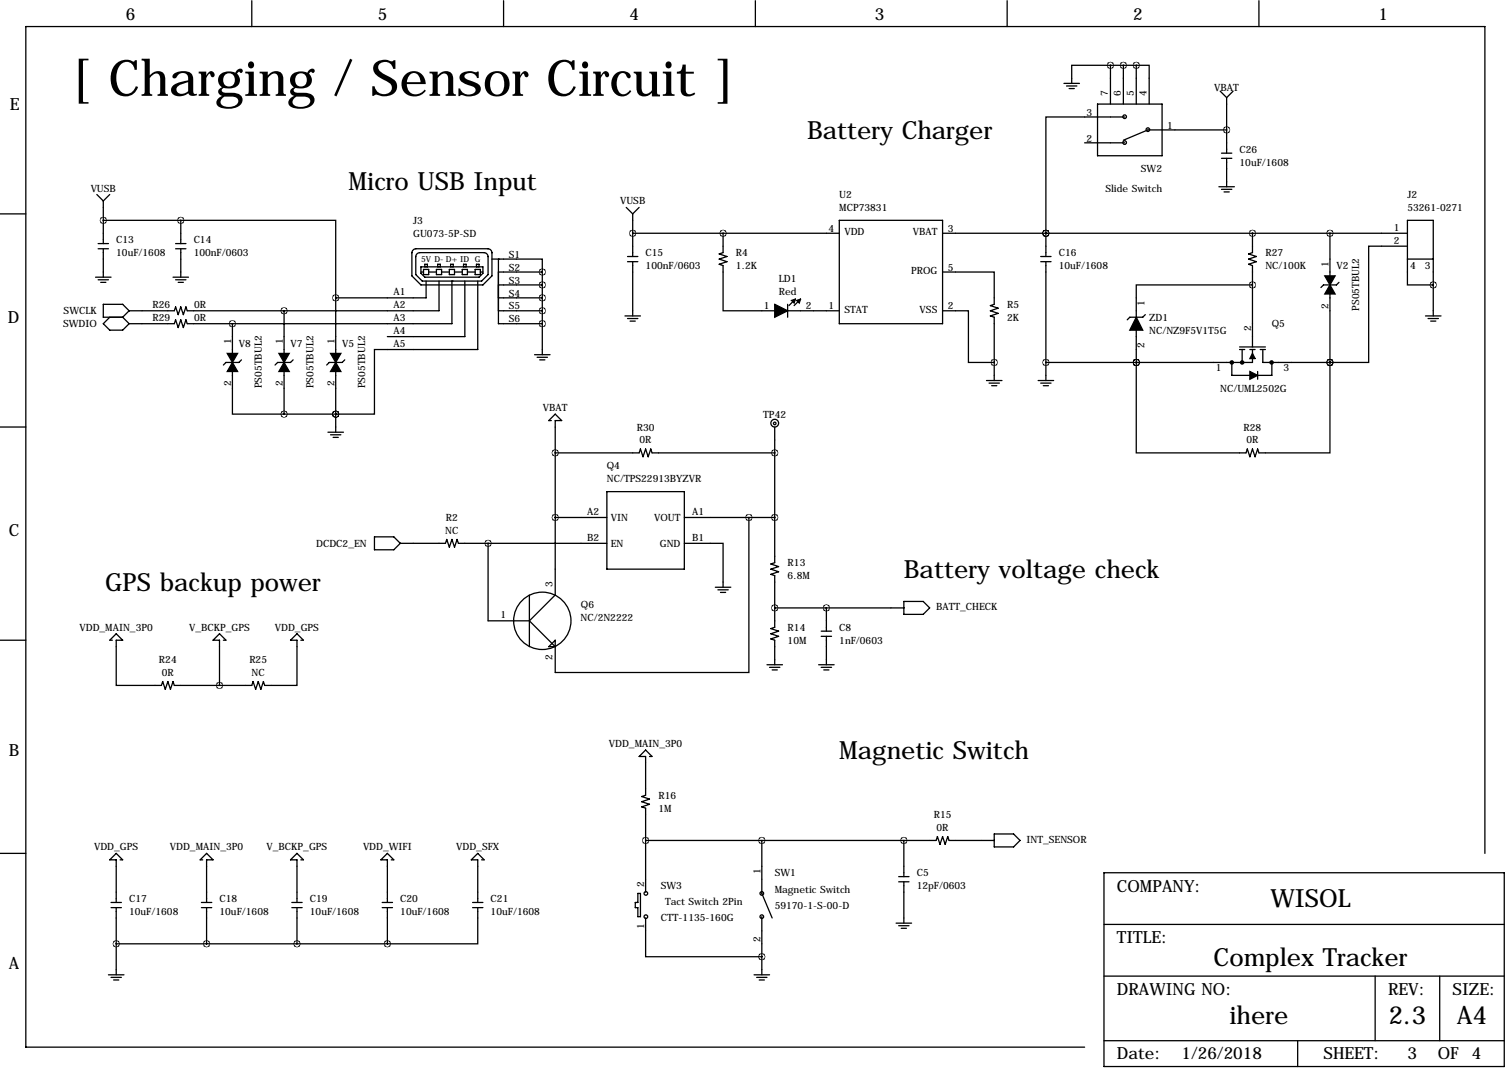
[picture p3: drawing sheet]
<svg xmlns="http://www.w3.org/2000/svg" width="297mm" height="211mm" viewBox="0 0 297 211" stroke-linecap="round" stroke-linejoin="round" font-family="sans-serif">
<g fill="none" stroke="#000" stroke-width=".25">
<path d="M49.5 .1v5.1M99.1 .1v5.1M148.6 .1v5.1M198.1 .1v5.1M209.3 16.4h3M209.8 16.9h2M210.3 17.4h1M218.4 12.8h-7.6v3.6M218.4 12.8v7.7M218.4 12.8h5.1M221 12.8v7.7M223.5 12.8h2.6v7.7"/>
<path d="M223.5 12.8v7.7M240 17.9l1.3 1.3M241.3 19.2v10.9M242.6 17.9l-1.3 1.3M247.6 .1v5.1M19 38.2l1.3 1.3M20.3 39.5v8.4M21.6 38.2l-1.3 1.3M213.4 28.1h7.8M215.9 20.5h12.7v10.1h-12.7zM221.2 23h-15.5v22.9M239.8 36.7h3"/>
<path d="M240.3 30.1h2M240.3 31.1h2M240.3 37.2h2M240.8 37.7h1M241.3 25.5h-15.5l-4.8 2.1M241.3 31.1v5.6M0 42.1h5.1M18.8 54.5h3M19.3 47.9h2M19.3 48.9h2M19.3 55h2M19.8 55.5h1"/>
<path d="M20.3 48.9v5.6M20.3 43.3h15.3M34 54.5h3.1M34.5 47.9h2.1M34.5 48.9h2.1M34.5 55h2.1M35.1 55.5h1M35.6 43.3h30.4v15.3M35.6 43.3v4.6M35.6 48.9v5.6M66 58.6v10.9M81.8 48.9h14.2a.81 .81 0 0 1 .8 .8"/>
<path d="M81.8 48.9a.81 .81 0 0 0-.8 .8v4.5l1.8 1.8h12.2l1.8-1.8v-4.5M82.8 53.5h.5M82.8 52.5h12.2v1.2l-.8 .8h-10.6l-.8-.8zM83.3 53h1v1h-1zM83.6 52.5v-.5h.5v.5M83.8 55.3v3.3h-17.8M84.3 53.5h1.6M85.9 53h1v1h-1zM86.1 52.5v-.5h.5v.5M86.4 55.3v5.8h-49.6l-.2-.8-.5 1.6-.5-1.6-.5 1.6-.6-1.6-.2 .8h-8.9M86.9 53.5h1.5M88.4 53h1v1h-1z"/>
<path d="M88.6 52.5v-.5h.6v.5M88.9 55.3v8.3h-52.1l-.2-.7-.5 1.5-.5-1.5-.5 1.5-.6-1.5-.2 .7h-8.9M89.4 53.5h1.5M90.9 53h1v1h-1zM91.2 52.5v-.5h.5v.5M91.4 55.3v10.9h-15.2M91.9 53.5h1.6M93.5 53h1v1h-1zM93.7 52.5v-.5h.5v.5M94 55.3v13.4h-20.3v12.7h-7.7M94.5 53.5h.5M95.2 49.7h-12.6a.81 .81 0 0 0-.8 .8v3.5l1.3 1.3h11.6l1.3-1.3v-3.6a.82 .82 0 0 0-.8-.7"/>
<path d="M96.8 50.9h9.9v2.6M98 50.9v12.7h8.7M98 53.5h8.7M98 56h8.7M98 58.6h8.7M106.7 53.5v16.2M123.2 40.8l1.3 1.3M123.4 50.4h2.1M123.4 51.4h2.1M124.5 42.1v8.3M124.5 51.4v10.7M124.5 45.9h40.6"/>
<path d="M125.7 40.8l-1.2 1.3M142.2 45.9v3.8l-.7 .2 1.5 .5-1.5 .5 1.5 .5-1.5 .6 .7 .2v8.9h10.2M154.9 59.8v2.6M156.5 58.8l-1.3 1.3M157.5 58.8l-1.3 1.3M165.1 43.3h20.3v20.3h-20.3zM185.4 53.5h10.2v6.3l-.8 .3 1.5 .5-1.5 .5 1.5 .5-1.5 .5 .8 .3v12.4M185.4 45.9h91.5M204.7 50.4h2.1M204.7 51.4h2.1M205.7 45.9h.1M205.7 45.9v4.5"/>
<path d="M205.7 51.4v23.4M246.4 56h-22.9v6.4M246.4 45.9v3.8l-.8 .2 1.5 .5-1.5 .5 1.5 .5-1.5 .6 .8 .2v16M261.6 45.9v8.3M261.6 57.8v13.5M263.4 55.5l-.5 .5h-2.6l-.5 .5M276.9 48.4h-7.7v22.9h-7.6M276.9 50.9h5M281.9 56h-5v-12.7h5v18.8M21.6 62.4l-1.3 1.2 1.3 1.3h2.5l1.3-1.3M24.1 62.4l1.3 1.2M25.4 61.1l-1.3-1.3h-3.8v2.6h3.8"/>
<path d="M25.4 61.1l-1.3 1.3M45.7 73v8.4h10.2M45.7 63.6v5.9M47.5 70.8l-.5 .5h-2.6l-.5 .5M55.9 61.1v8.4M55.9 73v8.4M57.7 70.8l-.6 .5h-2.5l-.5 .5M66 73v12M67.8 70.8l-.5 .5h-2.5l-.5 .5M98 61.1h8.7M105.2 69.7h3M105.7 70.2h2"/>
<path d="M106.2 70.8h1M122.9 62.1h3.1M123.4 62.6h2.1M124 63.1h1M154.9 61.1h10.2M185.4 61.1h5.1v10.2h5.1M194.1 74.8h3M194.6 75.3h2M195.1 75.8h1M204.2 74.8h3.1M204.7 75.3h2.1M205.2 75.8h1"/>
<path d="M223.5 71.3v17.7h21.6l.3-.7 .5 1.5 .5-1.5 .5 1.5 .5-1.5 .2 .7h14v-17.7M223.5 71.3h.1M223.5 64.9v6.4M225.3 61.9l-.5 .5h-2.6l-.5 .5M242.3 71.3v2.5h7.9v-2.5M243.8 68.7h1.1M243.8 68.2h5.1M244.3 68.7v2.6M245.9 68.7h1M246.4 68.7v2.6h-40.7M247.4 73v1.6M247.9 68.7h1"/>
<path d="M248.4 68.7v2.6h13.2M261.6 71.3h.1M280.4 62.1h3.1M280.9 62.6h2.1M281.4 63.1h1M0 84h5.1M55.9 81.4h10.1M64.5 85h3.1M65 85.5h2.1M65.5 86h1M66 81.4h.1M108.5 82.7h-.6l1.3-1.3 1.3 1.3h-1.3v34.3l-5.1 5.1"/>
<path d="M109.2 89h16.5l.3-.7 .5 1.5 .5-1.5 .5 1.5 .5-1.5 .3 .7h24.1M119.4 96.7h15.2v15.2h-15.2zM152.4 84v26.6l-.8 .3 1.6 .5-1.6 .5 1.6 .5-1.6 .5 .8 .3v10.1l-.8 .3 1.6 .5-1.6 .5 1.6 .5-1.6 .5 .8 .3v4.8M73.7 105.6h3.8l1.2 1.2-1.2 1.3h-3.8zM78.7 106.8h8.9l.3-.7 .5 1.5 .5-1.5 .5 1.5 .5-1.5 .3 .7h29.2M96 106.8v15.3h8.1M104.1 117v10.1M109.2 101.7h10.2M134.6 106.8h7.6v8.7M134.6 101.7h17.8M140.7 115.5h3.1M141.2 116h2.1"/>
<path d="M141.7 116.5h1M147.3 101.7v30.5h-38.1v-6.3l-1.3 1.2h1.3l-5.1-5M152.4 119.5h25.4M162.6 119.5v4.6M177.8 118.3h3.8l1.3 1.2-1.3 1.3h-3.8zM0 125.9h5.1M22.1 125.9h-.5l1.3-1.3 1.2 1.3h-1.2v8.9h8.8l.3-.8 .5 1.5 .5-1.5 .5 1.5 .5-1.5 .3 .8h15.2l.3-.8 .5 1.5 .5-1.5 .5 1.5 .5-1.5 .3 .8h6.3v-8.9h-1.3l1.3-1.3 1.3 1.3h-.5M43.9 125.9h.5l-1.2-1.3-1.3 1.3h1.3v8.9M150.9 130.7h3M151.4 131.2h2M151.9 131.7h1M161 130.7h3.1"/>
<path d="M161.5 124.1h2.1M161.5 125.1h2.1M161.5 131.2h2.1M162.1 131.7h1M162.6 125.1v5.6M127.8 148.7h.5l-1.3-1.2-1.3 1.2h1.3v7.7l-.8 .2 1.6 .5-1.6 .5 1.6 .5-1.6 .5 .8 .3v16.5M0 167.8h5.1M21.8 177.4h2.1M21.8 178.4h2.1M22.9 178.4v13.3M23.6 169.1h.5l-1.2-1.3-1.3 1.3h1.3v8.3M39.6 177.4h2.1"/>
<path d="M39.6 178.4h2.1M39.9 169.1h-.5l1.2-1.3 1.3 1.3h-1.3v8.3M40.6 178.4v7.2M57.4 177.4h2M57.4 178.4h2M58.4 178.4v7.2M59.2 169.1h.5l-1.3-1.3-1.3 1.3h1.3v8.3M75.2 177.4h2M75.2 178.4h2M76.2 178.4v7.2M77 169.1h.5l-1.3-1.3-1.3 1.3h1.3v8.3M93 177.4h2"/>
<path d="M93 178.4h2M94 178.4v7.2h-17.8M94.7 169.1h.5l-1.2-1.3-1.3 1.3h1.3v8.3M125.5 175.7h.5v4.5h-.5v-1.8h-.5v-1h.5zM127 165.2h57.1l.3-.7 .5 1.5 .5-1.5 .5 1.5 .5-1.5 .3 .7h8.9M149.9 165.2v10.5l2 4.8M176.8 172.4h2M176.8 173.4h2M177.8 165.2v7.2M177.8 173.4v8.1M195.6 164h3.8l1.3 1.2-1.3 1.3h-3.8zM217.2 171.6h78.7v38.1h-78.7z"/>
<path d="M292.1 167.8v-162.6h-287v200.7h208.3M21.3 191.7h3.1M21.8 192.2h2.1M22.4 192.7h1M22.9 185.6h53.3M127 180.5v7.6h22.9M148.3 191.7h3.1M148.8 192.2h2.1M149.4 192.7h1M149.9 180.2v11.5M176.3 181.5h3M176.8 182h2"/>
<path d="M177.3 182.5h1M217.2 191.9h78.7M217.2 181.8h78.7M270.5 191.9v12.7M283.2 191.9v12.7M217.2 204.6h78.7M255.3 204.6v5.1"/>
<circle cx="221.2" cy="23" r=".36"/>
<circle cx="221.2" cy="28" r=".36"/>
<circle cx="225.8" cy="25.5" r=".36"/>
<circle cx="152.4" cy="83.2" r=".76"/>
<circle cx="152.4" cy="83.2" r=".25"/>
<circle cx="106.7" cy="122.1" r="5.6"/>
<circle cx="127.1" cy="175.7" r=".36"/>
<circle cx="149.9" cy="175.7" r=".36"/>
<circle cx="127.1" cy="180.2" r=".36"/>
<circle cx="149.9" cy="180.2" r=".36"/>
</g>
<g fill="#000" stroke="#000" stroke-width=".25">
<path d="M152.4 59.8l2.5 1.3-2.5 1.3zM155.7 59.1l.8-.3-.3 .8zM156.7 59.1l.8-.3-.3 .8zM260.6 54.2h2l-1 1.8zM261.6 56l1 1.8h-2zM44.7 69.5h2l-1 1.8zM45.7 71.3l1 1.7h-2zM54.9 69.5h2l-1 1.8zM55.9 71.3l1 1.7h-2zM65 69.5h2.1l-1.1 1.8zM66 71.3l1.1 1.7h-2.1zM223.5 62.4l1.3 2.5h-2.6z"/>
<path d="M246.4 69.5l.5 1h-1zM245.9 73l1.5 .8-1.5 .8z"/>
</g>
<g fill="none" stroke="#000" stroke-width=".38">
<circle cx="242.3" cy="71.3" r=".25"/>
<circle cx="244.3" cy="71.3" r=".25"/>
<circle cx="250.1" cy="71.3" r=".25"/>
</g>
<path d="M66 58.6a.05 .05 0 0 0 .1 0 .05 .05 0 0 0-.1 0zM106.6 53.5a.05 .05 0 0 0 .1 0 .05 .05 0 0 0-.1 0zM106.6 56a.05 .05 0 0 0 .1 0 .05 .05 0 0 0-.1 0zM106.6 58.6a.05 .05 0 0 0 .1 0 .05 .05 0 0 0-.1 0zM106.6 61.1a.05 .05 0 0 0 .1 0 .05 .05 0 0 0-.1 0zM106.6 63.6a.05 .05 0 0 0 .1 0 .05 .05 0 0 0-.1 0zM66 81.4a.05 .05 0 0 0 .1 0 .05 .05 0 0 0-.1 0zM20.3 43.3a.05 .05 0 0 0 .1 0 .05 .05 0 0 0-.1 0zM35.5 43.3a.05 .05 0 0 0 .1 0 .05 .05 0 0 0-.1 0zM142.2 45.9a.05 .05 0 0 0 .1 0 .05 .05 0 0 0-.1 0zM195.5 71.3a.05 .05 0 0 0 .1 0 .05 .05 0 0 0-.1 0zM205.7 45.9a.05 .05 0 0 0 .1 0 .05 .05 0 0 0-.1 0zM124.4 45.9a.05 .05 0 0 0 .1 0 .05 .05 0 0 0-.1 0zM43.1 134.8a.05 .05 0 0 0 .1 0 .05 .05 0 0 0-.1 0zM162.5 119.5a.05 .05 0 0 0 .1 0 .05 .05 0 0 0-.1 0zM40.6 185.6a.05 .05 0 0 0 .1 0 .05 .05 0 0 0-.1 0zM58.4 185.6a.05 .05 0 0 0 .1 0 .05 .05 0 0 0-.1 0zM22.8 185.6a.05 .05 0 0 0 .1 0 .05 .05 0 0 0-.1 0zM246.3 45.9a.05 .05 0 0 0 .1 0 .05 .05 0 0 0-.1 0zM223.5 71.3a.05 .05 0 0 0 .1 0 .05 .05 0 0 0-.1 0zM205.7 71.3a.05 .05 0 0 0 .1 0 .05 .05 0 0 0-.1 0zM246.3 56a.05 .05 0 0 0 .1 0 .05 .05 0 0 0-.1 0zM205.7 45.9a.05 .05 0 0 0 .1 0 .05 .05 0 0 0-.1 0zM223.5 71.3a.05 .05 0 0 0 .1 0 .05 .05 0 0 0-.1 0zM261.6 45.9a.05 .05 0 0 0 .1 0 .05 .05 0 0 0-.1 0zM261.6 71.3a.05 .05 0 0 0 .1 0 .05 .05 0 0 0-.1 0zM261.6 71.3a.05 .05 0 0 0 .1 0 .05 .05 0 0 0-.1 0zM109.2 89a.05 .05 0 0 0 .1 0 .05 .05 0 0 0-.1 0zM149.8 165.2a.05 .05 0 0 0 .1 0 .05 .05 0 0 0-.1 0zM96 106.8a.05 .05 0 0 0 .1 0 .05 .05 0 0 0-.1 0zM109.2 101.7a.05 .05 0 0 0 .1 0 .05 .05 0 0 0-.1 0zM147.3 101.7a.05 .05 0 0 0 .1 0 .05 .05 0 0 0-.1 0zM149.8 188.1a.05 .05 0 0 0 .1 0 .05 .05 0 0 0-.1 0zM223.5 12.8a.05 .05 0 0 0 .1 0 .05 .05 0 0 0-.1 0zM220.9 12.8a.05 .05 0 0 0 .1 0 .05 .05 0 0 0-.1 0zM218.4 12.8a.05 .05 0 0 0 .1 0 .05 .05 0 0 0-.1 0zM281.9 56a.05 .05 0 0 0 .1 0 .05 .05 0 0 0-.1 0zM55.8 61.1a.05 .05 0 0 0 .1 0 .05 .05 0 0 0-.1 0zM45.7 63.6a.05 .05 0 0 0 .1 0 .05 .05 0 0 0-.1 0zM66 81.4a.05 .05 0 0 0 .1 0 .05 .05 0 0 0-.1 0zM55.8 81.4a.05 .05 0 0 0 .1 0 .05 .05 0 0 0-.1 0z" fill="#000" stroke="#000" stroke-width="1.3"/>
<text font-size="9.9" x="14" y="18.8">[ Charging / Sensor Circuit ]</text>
<g font-size="4.9">
<text x="158.7" y="27.3">Battery Charger</text>
<text x="68.6" y="37.4">Micro USB Input</text>
<text x="177.8" y="113.6">Battery voltage check</text>
<text x="20.7" y="116.2">GPS backup power</text>
<text x="165.1" y="149.2">Magnetic Switch</text>
<text x="249.9" y="178.4">WISOL</text>
<text x="238.7" y="189.8">Complex Tracker</text>
<text x="241.9" y="201.3">ihere</text>
<text x="273.2" y="201.3">2.3</text>
<text x="286.6" y="201.3">A4</text>
</g>
<g font-size="3.3">
<text x="24.8" y="3.8">6</text>
<text x="74.3" y="3.8">5</text>
<text x="123.8" y="3.8">4</text>
<text x="172.1" y="3.8">3</text>
<text x="222.9" y="3.8">2</text>
<text x="271.2" y="3.8">1</text>
<text x="1.9" y="21.6">E</text>
<text x="1.5" y="63.5">D</text>
<text x="1.7" y="105.4">C</text>
<text x="1.7" y="148.6">B</text>
<text x="219.7" y="175.3">COMPANY:</text>
<text x="219.7" y="185.4">TITLE:</text>
<text x="1.7" y="190.5">A</text>
<text x="219.7" y="195.6">DRAWING NO:</text>
<text x="273.1" y="195.6">REV:</text>
<text x="285.8" y="195.6">SIZE:</text>
<text x="219.7" y="208.3">Date:</text>
<text x="232.4" y="208.3">1/26/2018</text>
<text x="260.4" y="208.3">SHEET:</text>
<text x="276.9" y="208.3">3</text>
<text x="282.8" y="208.3">OF</text>
<text x="289.6" y="208.3">4</text>
</g>
<g font-size="2">
<text x="238.9" y="17.9">VBAT</text>
<text x="213.8" y="22.7">3</text>
<text x="217.9" y="18.9" transform="rotate(-90 217.9 18.9)">7</text>
<text x="220.5" y="18.9" transform="rotate(-90 220.5 18.9)">6</text>
<text x="223" y="18.9" transform="rotate(-90 223 18.9)">5</text>
<text x="225.6" y="18.9" transform="rotate(-90 225.6 18.9)">4</text>
<text x="213.8" y="27.8">2</text>
<text x="229.6" y="25.3">1</text>
<text x="224.4" y="33.9">SW2</text>
<text x="243.8" y="30">C26</text>
<text x="243.8" y="32.6">10uF/1608</text>
<text x="17.8" y="37.7">VUSB</text>
<text x="122" y="40.2">VUSB</text>
<text x="165.1" y="38.9">U2</text>
<text x="165.1" y="41.5">MCP73831</text>
<text x="217.4" y="37.7">Slide Switch</text>
<text x="276.9" y="38.9">J2</text>
<text x="276.9" y="41.5">53261-0271</text>
<text x="22.9" y="47.8">C13</text>
<text x="38.1" y="47.8">C14</text>
<text x="81.3" y="44">J3</text>
<text x="81.3" y="46.6">GU073-5P-SD</text>
<text x="163" y="45.6">4</text>
<text x="166.1" y="46.3">VDD</text>
<text x="179.6" y="46.3">VBAT</text>
<text x="186.4" y="45.6">3</text>
<text x="274.2" y="45.4">1</text>
<text x="274.2" y="47.9">2</text>
<text x="22.9" y="50.4">10uF/1608</text>
<text x="38.1" y="50.4">100nF/0603</text>
<text x="100.1" y="50.7">S1</text>
<text x="100.1" y="53.2">S2</text>
<text x="127" y="50.4">C15</text>
<text x="127" y="52.9">100nF/0603</text>
<text x="144.8" y="50.4">R4</text>
<text x="144.8" y="52.9">1.2K</text>
<text x="179.2" y="53.9">PROG</text>
<text x="186.4" y="53.2">5</text>
<text x="208.3" y="50.4">C16</text>
<text x="208.3" y="52.9">10uF/1608</text>
<text x="248.9" y="50.4">R27</text>
<text x="248.9" y="52.9">NC/100K</text>
<text x="261.4" y="52.5" transform="rotate(-90 261.4 52.5)">1</text>
<text x="262.9" y="52.9">V2</text>
<text x="277.4" y="52.8">4</text>
<text x="280.3" y="52.8">3</text>
<text x="77.4" y="58.1">A1</text>
<text x="100.1" y="58.3">S4</text>
<text x="100.1" y="55.8">S3</text>
<text x="153.2" y="55.4">LD1</text>
<text x="153.2" y="58">Red</text>
<text x="12.4" y="64.3">SWDIO</text>
<text x="12.5" y="61.8">SWCLK</text>
<text x="30" y="60.5">R26</text>
<text x="30" y="63.1">R29</text>
<text x="38.2" y="60.5">0R</text>
<text x="38.2" y="63.1">0R</text>
<text x="77.4" y="60.6">A2</text>
<text x="77.4" y="63.1">A3</text>
<text x="77.4" y="65.7">A4</text>
<text x="100.1" y="60.8">S5</text>
<text x="100.1" y="63.4">S6</text>
<text x="150.3" y="60.8">1</text>
<text x="158.5" y="60.8">2</text>
<text x="163" y="60.8">1</text>
<text x="166.1" y="61.5">STAT</text>
<text x="180.9" y="61.5">VSS</text>
<text x="186.4" y="60.8">2</text>
<text x="198.1" y="60.5">R5</text>
<text x="198.1" y="63.1">2K</text>
<text x="225.2" y="60.1" transform="rotate(-90 225.2 60.1)">1</text>
<text x="226.1" y="63.1">ZD1</text>
<text x="226.1" y="65.6">NC/NZ9F5V1T5G</text>
<text x="246.1" y="65.2" transform="rotate(-90 246.1 65.2)">2</text>
<text x="250.2" y="64.3">Q5</text>
<text x="261.4" y="60.7" transform="rotate(-90 261.4 60.7)">2</text>
<text x="267.4" y="61.1" transform="rotate(-90 267.4 61.1)">PS05TBUL2</text>
<text x="45.5" y="67.7" transform="rotate(-90 45.5 67.7)">1</text>
<text x="47" y="68.1">V8</text>
<text x="55.6" y="67.7" transform="rotate(-90 55.6 67.7)">1</text>
<text x="57.1" y="68.1">V7</text>
<text x="65.8" y="67.7" transform="rotate(-90 65.8 67.7)">1</text>
<text x="67.3" y="68.1">V5</text>
<text x="77.4" y="68.2">A5</text>
<text x="225.2" y="68.3" transform="rotate(-90 225.2 68.3)">2</text>
<text x="45.5" y="75.9" transform="rotate(-90 45.5 75.9)">2</text>
<text x="51.5" y="76.3" transform="rotate(-90 51.5 76.3)">PS05TBUL2</text>
<text x="55.6" y="75.9" transform="rotate(-90 55.6 75.9)">2</text>
<text x="61.6" y="76.3" transform="rotate(-90 61.6 76.3)">PS05TBUL2</text>
<text x="65.8" y="75.9" transform="rotate(-90 65.8 75.9)">2</text>
<text x="71.8" y="76.3" transform="rotate(-90 71.8 76.3)">PS05TBUL2</text>
<text x="239.2" y="72.9">1</text>
<text x="240" y="77">NC/UML2502G</text>
<text x="252.5" y="72.9">3</text>
<text x="106.8" y="80.8">VBAT</text>
<text x="150.1" y="82.1">TP42</text>
<text x="125.3" y="84.7">R30</text>
<text x="125.8" y="87.2">0R</text>
<text x="244.6" y="84.7">R28</text>
<text x="245.2" y="87.2">0R</text>
<text x="119.4" y="92.3">Q4</text>
<text x="119.4" y="94.8">NC/TPS22913BYZVR</text>
<text x="115.5" y="101.2">A2</text>
<text x="136.1" y="101.2">A1</text>
<text x="62.2" y="107.5">DCDC2_EN</text>
<text x="87.6" y="105">NC</text>
<text x="87.7" y="102.4">R2</text>
<text x="115.5" y="106.3">B2</text>
<text x="120.1" y="107.5">EN</text>
<text x="120.1" y="102.4">VIN</text>
<text x="128.7" y="102.4">VOUT</text>
<text x="129.8" y="107.5">GND</text>
<text x="136.1" y="106.3">B1</text>
<text x="154.9" y="111.3">R13</text>
<text x="154.9" y="113.9">6.8M</text>
<text x="108.7" y="115.5" transform="rotate(-90 108.7 115.5)">3</text>
<text x="114.3" y="119.5">Q6</text>
<text x="184.2" y="120">BATT_CHECK</text>
<text x="15.6" y="124">VDD_MAIN_3P0</text>
<text x="37.2" y="124">V_BCKP_GPS</text>
<text x="54.1" y="124">VDD_GPS</text>
<text x="98.4" y="121.6">1</text>
<text x="114.2" y="122.2">NC/2N2222</text>
<text x="154.9" y="124">R14</text>
<text x="165.1" y="124">C8</text>
<text x="31.3" y="130.4">R24</text>
<text x="49.1" y="130.4">R25</text>
<text x="108.7" y="129.8" transform="rotate(-90 108.7 129.8)">2</text>
<text x="154.9" y="126.6">10M</text>
<text x="165.1" y="126.6">1nF/0603</text>
<text x="31.8" y="132.9">0R</text>
<text x="49.5" y="132.9">NC</text>
<text x="119.8" y="146.9">VDD_MAIN_3P0</text>
<text x="129.5" y="157">R16</text>
<text x="129.5" y="159.6">1M</text>
<text x="183.7" y="160.9">R15</text>
<text x="18.5" y="167.2">VDD_GPS</text>
<text x="33.4" y="167.2">VDD_MAIN_3P0</text>
<text x="52.4" y="167.2">V_BCKP_GPS</text>
<text x="71.4" y="167.2">VDD_WIFI</text>
<text x="89.8" y="167.2">VDD_SFX</text>
<text x="184.2" y="163.4">0R</text>
<text x="201.9" y="165.7">INT_SENSOR</text>
<text x="149.6" y="171.8" transform="rotate(-90 149.6 171.8)">1</text>
<text x="152.4" y="172.3">SW1</text>
<text x="180.3" y="172.3">C5</text>
<text x="25.4" y="177.4">C17</text>
<text x="25.4" y="179.9">10uF/1608</text>
<text x="43.2" y="177.4">C18</text>
<text x="43.2" y="179.9">10uF/1608</text>
<text x="61" y="177.4">C19</text>
<text x="61" y="179.9">10uF/1608</text>
<text x="78.7" y="177.4">C20</text>
<text x="78.7" y="179.9">10uF/1608</text>
<text x="96.5" y="177.4">C21</text>
<text x="96.5" y="179.9">10uF/1608</text>
<text x="126.7" y="174.4" transform="rotate(-90 126.7 174.4)">2</text>
<text x="130" y="174.8">SW3</text>
<text x="130.8" y="177.9">Tact Switch 2Pin</text>
<text x="152.4" y="178.6">59170-1-S-00-D</text>
<text x="152.4" y="175.5">Magnetic Switch</text>
<text x="180.3" y="174.8">12pF/0603</text>
<text x="126.7" y="182.6" transform="rotate(-90 126.7 182.6)">1</text>
<text x="130" y="181.2">CTT-1135-160G</text>
<text x="149.6" y="185.2" transform="rotate(-90 149.6 185.2)">2</text>
</g>
<text font-size="1.6" x="82.8" y="51.5">5V D- D+ ID G</text>
</svg>
